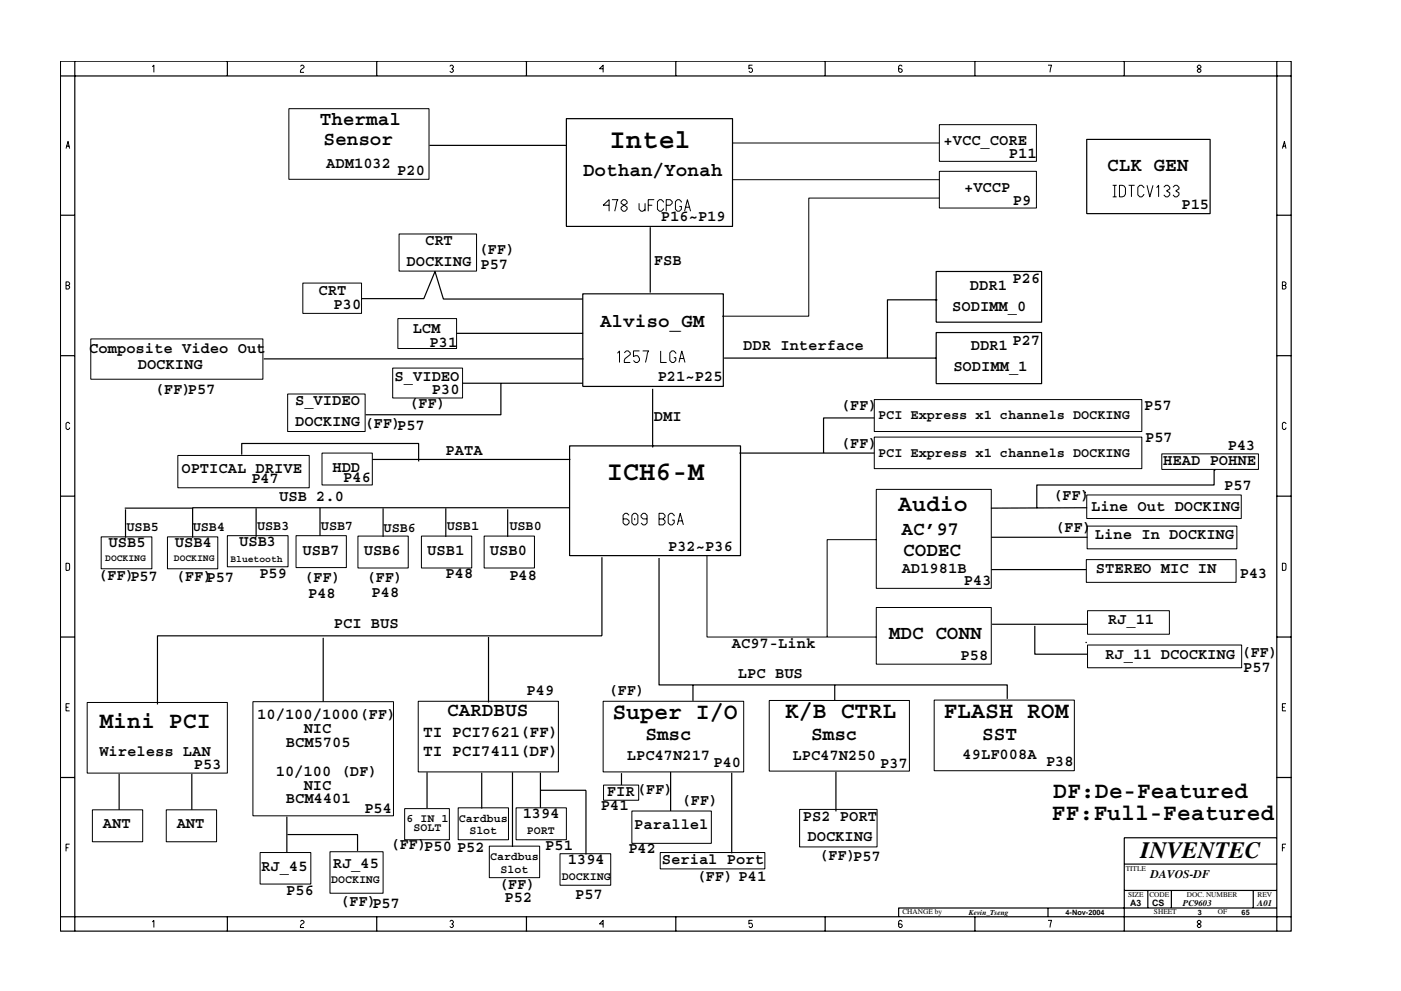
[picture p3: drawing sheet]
<svg xmlns="http://www.w3.org/2000/svg" width="297mm" height="210mm" viewBox="0 0 297 210" stroke-linecap="round" stroke-linejoin="round" font-family="sans-serif">
<g fill="none" stroke="#000" stroke-width=".21">
<path d="M32.3 14.2l.3-.4v1.6M63.7 14.1l.3-.3h.2l.3 .3v.2l-.5 .4-.3 .4v.3h.8M95.4 14.1l.2-.3h.3l.2 .3v.2l-.3 .3 .3 .2v.3l-.2 .3h-.3l-.2-.3M127.9 14.6h-.8l.8-.8v1.6M159.5 13.8h-.7v.8l.2-.2a.5 .5 0 0 1 .5 .7l-.2 .3h-.3l-.2-.3M191.3 14.1l-.3-.3h-.2l-.3 .3v1l.3 .3h.2l.3-.3v-.3l-.3-.2h-.5M222.2 13.8h.8l-.4 1.6M253.9 14.1l.2-.3h.3l.2 .3v.2l-.7 .5v.3l.2 .3h.3l.2-.3v-.3l-.7-.5zM14 31.5l.4-1.5 .4 1.5M14.1 31h.6M61.2 23.1h29.8v14.9h-29.8zM155.2 30.3h44"/>
<path d="M155.2 38.1h44M199.2 26.4h20.5v7.8h-20.5zM199.2 36.4h20.5v7.7h-20.5zM235.9 39.3h.9M236.3 39.3v2.5M237.3 39.3l1.1 .2 .2 .4v1.3l-.2 .4-.5 .2h-.6zM239.3 39.3h1.3M239.9 39.3v2.5M242.5 39.9l-.4-.6h-.4l-.5 .4v1.6l.5 .5h.4l.4-.6M243.2 39.3l.6 2.5 .7-2.5M245.2 39.8l.4-.5v2.5M246.7 39.7l.5-.4h.4l.4 .4v.4l-.7 .4 .7 .4v.4l-.4 .5h-.4l-.5-.5"/>
<path d="M248.7 39.7l.4-.4h.4l.5 .4v.4l-.7 .4 .7 .4v.4l-.5 .5h-.4l-.4-.5M271.9 31.5l.4-1.5 .4 1.5M272 31h.6M14 59.8h.5l.3 .3v.2l-.3 .3 .3 .2v.3l-.3 .2h-.5zM84.6 49.6h16.4v7.9h-16.4zM129.1 43.5h-1.2l1.2-1.1v2.4M129.7 42.4h1.3l-.2 .4-.5 2M132.1 42.4l-.4 .4v.3l1.3 .9v.4l-.5 .4h-.4l-.4-.4v-.4l1.3-.9v-.3l-.5-.4zM135.5 43.1v1.3l.4 .4h.4l.5-.4M136.8 43.1v1.7M137.4 43.5h.9M138.7 42.4h-1.3v2.4"/>
<path d="M140.7 43l-.5-.6h-.4l-.4 .4v1.6l.4 .4h.4l.5-.6M141.3 43.5h.8l.4-.4v-.3l-.4-.4h-.8v2.4M144.5 43l-.5-.6h-.4l-.4 .4v1.6l.4 .4h.4l.5-.4v-.6h-.5M145.1 44.8l.6-2.4 .7 2.4M145.3 44h.9M199.2 42h-27.7v25.1h-18.4M235.9 41.8h.9M14 60.6h.5M19.2 71.9h36.5v8.6h-36.5zM64.2 60.1h12.5v6.4h-12.5zM83.3 78.1h14.8v6.3h-14.8zM84.4 67.6h12.4v6.3h-12.4z"/>
<path d="M130.9 75l.4-.5v2.4M132.4 74.9l.4-.4h.4l.4 .4v.3l-1.1 .9-.1 .4v.4h1.2M135.6 74.5h-1.3v1.1l.9-.1 .4 .6v.4l-.4 .4h-.5l-.4-.4M136.3 74.5h1.2l-.2 .4-.5 2M140.1 74.5v2.4h1.2M143.3 75l-.4-.5h-.5l-.4 .4v1.6l.4 .4h.5l.4-.4v-.6h-.4M144 76.9l.6-2.4 .6 2.4M144.1 76.1h.9M271.9 60.6h.5l.3-.3v-.2l-.3-.3h-.5v1.5h.5l.3-.2v-.3l-.3-.2M14.8 89.9l-.3-.3h-.2l-.3 .3v1l.3 .2h.2l.3-.4M37.7 96.6h27.9v6.9h-27.9zM61 83.6h16.4v8h-16.4z"/>
<path d="M68.3 96.1h10.6v6.8h-10.6zM185.4 84.8h56.7v6.8h-56.7zM185.4 92.7h56.7v6.7h-56.7zM246.3 96.3h20.5v3.3h-20.5zM272.7 89.9l-.3-.3h-.3l-.2 .3v1l.2 .2h.3l.3-.4M14 119.5l.7 .1v1.3l-.7 .1zM21.4 113.9h10.8v6.8h-10.8zM35.5 113.9h10.7v6.8h-10.7zM48.2 113.7h12.9v6.6h-12.9zM62.8 113.7h10.6v6.7h-10.6zM75.9 113.7h10.7v6.8h-10.7zM89.4 113.7h10.6v6.8h-10.6z"/>
<path d="M102.6 113.7h10.7v6.8h-10.7zM133.4 109.3l-.4-.4h-.5l-.4 .4v1.6l.4 .5h.5l.4-.5v-.4l-.4-.4h-.9M134.4 108.9h.4l.4 .4v1.6l-.4 .5h-.4l-.4-.5v-1.6zM134.6 109.9v.4M137.2 110.1h-.9l-.4-.4v-.4l.4-.4h.5l.4 .4v1.6l-.4 .5h-.5l-.4-.5M139.7 110.1h.9l.4-.4v-.4l-.4-.4h-.9v2.5h.9l.4-.5v-.4l-.4-.4M142.9 109.5l-.4-.6h-.4l-.4 .4v1.6l.4 .5h.4l.4-.5v-.6h-.4M143.6 111.4l.6-2.5 .7 2.5M143.8 110.5h.8M149.9 118v17.2h35.9M185.8 103.8h24.4v21h-24.4zM185.8 114.5h-10.4v20.4"/>
<path d="M230.1 104.4l.1 .1zM230.3 118.7h31.8v4.9h-31.8zM230.4 105h32.8v5h-32.8zM230.5 111.6h31.7v4.8h-31.7zM271.9 119.5l.7 .1v1.3l-.7 .1zM185.8 128.9h24.4v12h-24.4zM230.2 136.3h.1zM230.6 129.6h17.3v5h-17.3zM230.6 136.8h32.7v4.9h-32.7zM14 150.1h.5M14.8 149.3h-.8v1.5h.8M18.5 149h29.7v15h-29.7z"/>
<path d="M53.6 148.9h29.8v24.2h-29.8zM88.7 148.8h29.7v15h-29.7zM127.9 148.8h29.8v15h-29.8zM163.1 148.6h29.7v15h-29.7zM198.1 148.5h29.7v15h-29.7zM271.9 150.1h.5M272.7 149.3h-.8v1.5h.8M14 179.9h.5M14.8 179.1h-.8v1.5M19.6 171.8h10.7v6.8h-10.7zM35.2 171.8h10.7v6.8h-10.7zM85.8 171.6h9.5v6.6h-9.5z"/>
<path d="M97.1 171.4h10.7v6.8h-10.7zM103.7 179.5h10.7v6.7h-10.7zM109.4 171.4h10.7v6.8h-10.7zM128 166.6h7.4v3.2h-7.4zM134 172.1h16.8v6.8h-16.8zM169.5 171.7h16.5v8h-16.5zM271.9 179.9h.5M272.7 179.1h-.8v1.5M32.3 195.6l.3-.3v1.5M55.1 180.9h10.8v6.7h-10.8zM63.7 195.5l.3-.2h.2l.3 .2v.3l-.7 .5-.1 .2v.3h.8M70 180.7h11.2v8.8h-11.2z"/>
<path d="M95.4 195.5l.2-.2h.3l.2 .2v.3l-.3 .2 .3 .3v.2l-.2 .3h-.3l-.2-.3M118.7 181.1h10.8v6.7h-10.8zM127.9 196h-.8l.8-.7v1.5M140 180.9h22.2v3.4h-22.2zM159.5 195.3h-.7v.7l.2-.1a.5 .5 0 0 1 .5 .6l-.2 .3h-.3l-.2-.3M191.3 195.5l-.3-.2h-.2l-.3 .2v1l.3 .3h.2l.3-.3v-.2l-.3-.3h-.5M222.2 195.3h.8l-.4 1.5M254.1 195.3l-.2 .2v.3l.7 .5v.2l-.2 .3h-.3l-.2-.3v-.2l.7-.5v-.3l-.2-.2z"/>
</g>
<g fill="none" stroke="#000" stroke-width=".25">
<path d="M12.8 13h261v184.6h-261zM12.8 16.1h261M15.9 13v184.6M48.2 13v3.1M79.9 13v3.1M111.6 13v3.1M143.3 13v3.1M174.9 13v3.1M206.7 13v3.1M238.4 13v3.1M270.7 13v184.6M91 30.8h29.1"/>
<path d="M120.1 25.2h35.2v22.8h-35.2zM230.4 29.6h26.2v15.7h-26.2zM12.8 45.7h3.1M137.9 48.2v13.9M198.5 57.6h22.3v10.8h-22.3zM270.7 45.7h3.1M12.8 75.5h3.1M55.9 76.1h67.8M76.7 63.4h13.2l2.3-5.8 1.8 5.8h29.6M96.8 70.7h26.8M123.6 62.3h29.8v19.7h-29.8zM153.5 76h45"/>
<path d="M198.5 70.6h22.3v10.8h-22.3zM198.7 63.6h-10.5v12.4M270.7 75.5h3.1M51.3 96.5v-2.4h37.5v3.8M78.9 97.5h42M98.2 81.3h25.4M106.2 81.4v6.6h-28.7M120.8 94.6h36.2v23.3h-36.2zM138.4 82.5v12.4M156.7 96.1h28.7M185.4 88.7h-10.8v7.4M257.8 99.7h-.4v3.2h-37.6v4.9"/>
<path d="M12.8 105.3h3.1M26.4 107.8h14.4M26.6 108.1v6M54.3 107.9v6M67.8 107.7v6M81.2 107.9v6M94.5 107.9v6M107.6 108.1v5.8M120.8 107.7h-80v6.4M127.6 118.2v16.7h-94.2v14.6M139.7 118.4v26.9h73.9v3M210.2 114h20.4"/>
<path d="M230.5 107.7l-20.4 .1M270.7 105.3h3.1M12.8 135.2h3.1M68.5 135.3v13.6M103.6 135.2v13.8M210.2 120.8h20.1M210.3 132.4h20.2M219.4 132.8v6h11.1M270.7 135.2h3.1M146.9 145.3v3.4M177 145.3v3.3M12.8 165h3.1"/>
<path d="M25.3 164.2v7.6M40.7 164.2v7.6M60.8 173.3v7.6M61 177.1h14.8v3.4M90.5 163.9v7.6M102.1 163.9v7.7M108.7 163.9v15.8M114.6 163.9v7.5M114.6 167.7h9.6v13.6M131.8 164v2.6M142.2 163.8v8.3M155.1 163.9v17.1"/>
<path d="M177.2 163.8v8.4M270.7 165h3.1M270.7 177.7h-32.3v19.9M12.8 194.5h261M48.2 194.5v3.1M79.9 194.5v3.1M111.6 194.5v3.1M143.3 194.5v3.1M174.9 194.5v3.1M206.7 194.5v3.1M222.2 192.6v1.9M238.4 183.3h32.3"/>
<path d="M238.4 188.9h32.3M243.4 188.9v3.7M248.4 188.9v3.7M265.7 188.9v3.7M270.7 192.6h-80.2v1.9"/>
</g>
<g font-size="5.7">
<text x="129.3" y="31.4">Intel</text>
<text x="128.6" y="101.8">ICH6-M</text>
</g>
<text font-size="5" x="241.8" y="182">INVENTEC</text>
<g font-size="4.9">
<text x="190.4" y="108.4">Audio</text>
<text x="21.1" y="154.5">Mini PCI</text>
<text x="129.8" y="152.5">Super I/O</text>
<text x="166.4" y="152.3">K/B CTRL</text>
<text x="200" y="152.2">FLASH ROM</text>
<text x="223" y="173.9">FF:Full-Featured</text>
<text x="223.3" y="169.3">DF:De-Featured</text>
</g>
<g font-size="4.1">
<text x="67.8" y="26.5">Thermal</text>
<text x="68.6" y="30.7">Sensor</text>
<text x="123.6" y="37.4">Dothan/Yonah</text>
<text x="234.7" y="36.3">CLK GEN</text>
<text x="127.2" y="69.3">Alviso_GM</text>
<text x="191.1" y="113.6">AC’97</text>
<text x="191.5" y="117.9">CODEC</text>
<text x="188.5" y="135.7">MDC CONN</text>
<text x="94.8" y="151.9">CARDBUS</text>
<text x="136.8" y="157.1">Smsc</text>
<text x="172" y="157">Smsc</text>
<text x="208.3" y="156.9">SST</text>
</g>
<g font-size="3.4">
<text x="89.7" y="156.3">TI PCI7621(FF)</text>
<text x="89.7" y="160.4">TI PCI7411(DF)</text>
</g>
<g font-size="3.3">
<text x="69.2" y="35.6">ADM1032</text>
<text x="200" y="30.9">+VCC_CORE</text>
<text x="213.9" y="33.6">P11</text>
<text x="84.2" y="37.1">P20</text>
<text x="204.4" y="40.8">+VCCP</text>
<text x="140.1" y="47">P16~P19</text>
<text x="214.7" y="43.5">P9</text>
<text x="250.5" y="44.3">P15</text>
<text x="90.1" y="51.9">CRT</text>
<text x="101.4" y="54">(FF)</text>
<text x="86.2" y="56.3">DOCKING</text>
<text x="101.9" y="57.1">P57</text>
<text x="138.6" y="56.3">FSB</text>
<text x="67.5" y="62.6">CRT</text>
<text x="70.7" y="65.7">P30</text>
<text x="201.9" y="65.9">SODIMM_0</text>
<text x="205.6" y="61.5">DDR1</text>
<text x="214.7" y="60.1">P26</text>
<text x="87.5" y="70.7">LCM</text>
<text x="18.9" y="74.8">Composite Video Out</text>
<text x="91.1" y="73.5">P31</text>
<text x="157.6" y="74.3">DDR Interface</text>
<text x="205.8" y="74.3">DDR1</text>
<text x="214.7" y="73.1">P27</text>
<text x="29.2" y="78.3">DOCKING</text>
<text x="32.8" y="83.5">(FF)P57</text>
<text x="83.6" y="80.7">S_VIDEO</text>
<text x="91.6" y="83.6">P30</text>
<text x="139.4" y="80.7">P21~P25</text>
<text x="202.1" y="78.6">SODIMM_1</text>
<text x="62.6" y="85.9">S_VIDEO</text>
<text x="86.7" y="86.5">(FF)</text>
<text x="138.6" y="89.3">DMI</text>
<text x="178.2" y="86.9">(FF)</text>
<text x="242.6" y="87">P57</text>
<text x="62.6" y="90.4">DOCKING (FF)</text>
<text x="84.2" y="91.2">P57</text>
<text x="178.2" y="95">(FF)</text>
<text x="242.8" y="93.7">P57</text>
<text x="260.3" y="95.4">P43</text>
<text x="38.5" y="100.3">OPTICAL DRIVE</text>
<text x="70.5" y="100">HDD</text>
<text x="94.5" y="96.5">PATA</text>
<text x="246.6" y="98.7">HEAD POHNE</text>
<text x="53.3" y="102.6">P47</text>
<text x="59.2" y="106.2">USB 2.0</text>
<text x="72.8" y="102.3">P46</text>
<text x="223.3" y="106">(FF)</text>
<text x="259.5" y="104">P57</text>
<text x="223.7" y="112.8">(FF)</text>
<text x="231.3" y="108.3">Line Out DOCKING</text>
<text x="23" y="116">USB5</text>
<text x="37.1" y="116">USB4</text>
<text x="50.7" y="115.9">USB3</text>
<text x="64.2" y="117.8">USB7</text>
<text x="77.1" y="117.6">USB6</text>
<text x="90.6" y="117.6">USB1</text>
<text x="103.9" y="117.6">USB0</text>
<text x="141.6" y="116.8">P32~P36</text>
<text x="232.2" y="114.3">Line In DOCKING</text>
<text x="20.7" y="123.1">(FF)P57</text>
<text x="37.2" y="123.2">(FF)P57</text>
<text x="55" y="122.7">P59</text>
<text x="64.4" y="123.5">(FF)</text>
<text x="77.6" y="123.5">(FF)</text>
<text x="94.4" y="122.7">P48</text>
<text x="108" y="123.2">P48</text>
<text x="191.2" y="121.6">AD1981B</text>
<text x="204.3" y="124.2">P43</text>
<text x="232.3" y="121.5">STEREO MIC IN</text>
<text x="262.8" y="122.7">P43</text>
<text x="65.3" y="126.9">P48</text>
<text x="78.8" y="126.7">P48</text>
<text x="70.8" y="133.3">PCI BUS</text>
<text x="155.2" y="137.5">AC97-Link</text>
<text x="234.9" y="132.5">RJ_11</text>
<text x="156.5" y="143.8">LPC BUS</text>
<text x="203.7" y="140">P58</text>
<text x="234.3" y="139.8">RJ_11 DCOCKING (FF)</text>
<text x="263.6" y="142.6">P57</text>
<text x="111.6" y="147.5">P49</text>
<text x="128.9" y="147.5">(FF)</text>
<text x="54.5" y="152.6">10/100/1000(FF)</text>
<text x="64.4" y="155.6">NIC</text>
<text x="21.1" y="160.4">Wireless LAN</text>
<text x="60.6" y="158.5">BCM5705</text>
<text x="132.9" y="161.3">LPC47N217</text>
<text x="168" y="161.2">LPC47N250</text>
<text x="204.1" y="161.1">49LF008A</text>
<text x="41.1" y="163.1">P53</text>
<text x="58.5" y="164.6">10/100 (DF)</text>
<text x="64.4" y="167.5">NIC</text>
<text x="151.3" y="162.7">P40</text>
<text x="186.6" y="163">P37</text>
<text x="221.8" y="162.4">P38</text>
<text x="60.6" y="170.4">BCM4401</text>
<text x="77.3" y="172.5">P54</text>
<text x="110.8" y="173.6">1394</text>
<text x="127.4" y="171.9">P41</text>
<text x="128.6" y="168.9">FIR(FF)</text>
<text x="144.4" y="170.7">(FF)</text>
<text x="21.8" y="175.7">ANT</text>
<text x="37.5" y="175.7">ANT</text>
<text x="134.5" y="175.9">Parallel</text>
<text x="170.2" y="174.1">PS2 PORT</text>
<text x="171.2" y="178.5">DOCKING</text>
<text x="55.4" y="184.8">RJ_45</text>
<text x="70.5" y="184.1">RJ_45</text>
<text x="82.7" y="180.1">(FF)P50 P52</text>
<text x="115.6" y="180.4">P51</text>
<text x="120.4" y="183.3">1394</text>
<text x="133.2" y="181">P42</text>
<text x="140.3" y="183.3">Serial Port</text>
<text x="173.6" y="182.4">(FF)P57</text>
<text x="60.7" y="190">P56</text>
<text x="105.7" y="188.5">(FF)</text>
<text x="107" y="191.4">P52</text>
<text x="122" y="190.6">P57</text>
<text x="147.6" y="187">(FF) P41</text>
<text x="72" y="192.2">(FF)P57</text>
</g>
<g font-size="2.9">
<text x="186.2" y="89">PCI Express x1 channels DOCKING</text>
<text x="186.2" y="97">PCI Express x1 channels DOCKING</text>
<text x="26.8" y="112.7">USB5</text>
<text x="40.9" y="112.7">USB4</text>
<text x="54.5" y="112.5">USB3</text>
<text x="68" y="112.5">USB7</text>
<text x="81.3" y="112.8">USB6</text>
<text x="94.7" y="112.5">USB1</text>
<text x="108" y="112.5">USB0</text>
</g>
<g font-size="2.5">
<text x="86.2" y="174.5">6 IN 1</text>
<text x="87.7" y="176.3">SOLT</text>
<text x="97.3" y="174.3">Cardbus</text>
<text x="99.5" y="177">Slot</text>
<text x="111.7" y="176.9">PORT</text>
<text x="103.9" y="182.4">Cardbus</text>
<text x="106.1" y="185.1">Slot</text>
<text x="70.2" y="187.4">DOCKING</text>
<text x="119.2" y="186.8">DOCKING</text>
<text x="244" y="186.3">DAVOS-DF</text>
</g>
<g font-size="2.1">
<text x="22.3" y="119.1">DOCKING</text>
<text x="36.9" y="119">DOCKING</text>
<text x="48.8" y="119.3">Bluetooth</text>
</g>
<g font-size="1.9">
<text x="239.6" y="192.2">A3</text>
<text x="244.3" y="192.3">CS</text>
<text x="250.8" y="192.2">PC9603</text>
<text x="266.6" y="192.2">A01</text>
</g>
<g font-size="1.6">
<text x="238.7" y="184.8">TITLE</text>
<text x="239.2" y="190.4">SIZE</text>
<text x="243.7" y="190.4">CODE</text>
<text x="251.6" y="190.4">DOC. NUMBER</text>
<text x="266.6" y="190.4">REV</text>
<text x="191.3" y="193.9">CHANGE by</text>
<text x="205.4" y="194.1">Kevin_Tseng</text>
<text x="225.9" y="194.1">4-Nov-2004</text>
<text x="244.7" y="193.9">SHEET</text>
<text x="253.9" y="194.1">3</text>
<text x="258.2" y="193.9">OF</text>
<text x="263.3" y="194.1">65</text>
</g>
</svg>
